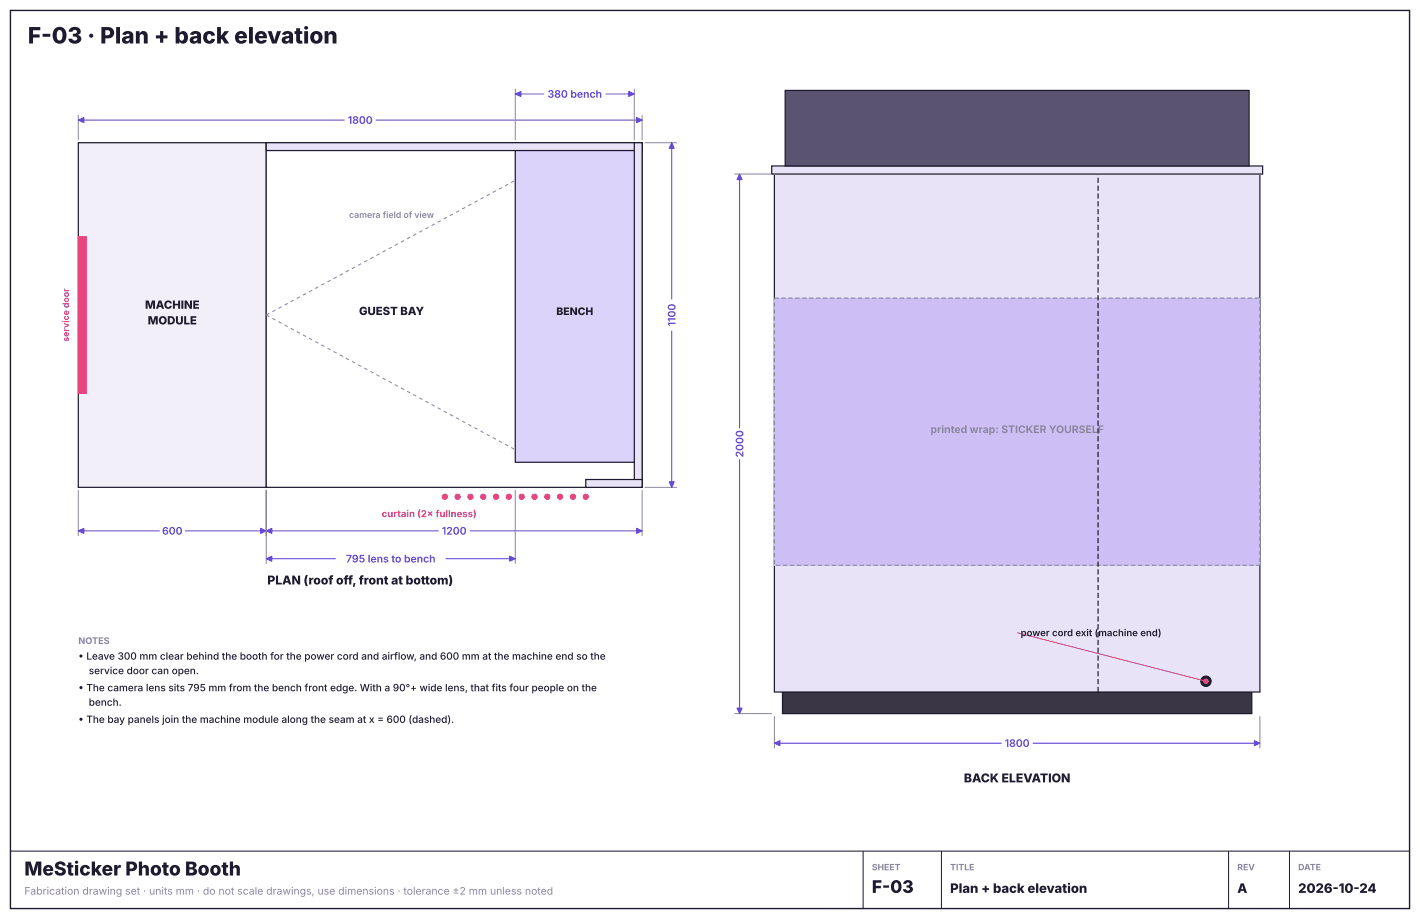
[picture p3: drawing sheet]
<svg xmlns="http://www.w3.org/2000/svg" width="432mm" height="279mm" viewBox="0 0 432 279" stroke-linecap="round" stroke-linejoin="round" font-family="sans-serif">
<path d="M23.8 43.4h57.2v104.8h-57.2z" fill="#f2eff8"/>
<path d="M23.8 43.4h57.2v104.8h-57.2z" fill="none" stroke="#1f1b2e" stroke-width=".37"/>
<path d="M81 43.4h114.3v104.8h-114.3z" fill="#fff"/>
<path d="M81 43.4h114.3v104.8h-114.3z" fill="none" stroke="#1f1b2e" stroke-width=".37"/>
<path d="M81 43.4h114.3v2.4h-114.3z" fill="#e9e3f8"/>
<path d="M81 43.4h114.3v2.4h-114.3z" fill="none" stroke="#1f1b2e" stroke-width=".37"/>
<path d="M192.9 43.4h2.4v104.8h-2.4z" fill="#e9e3f8"/>
<path d="M192.9 43.4h2.4v104.8h-2.4z" fill="none" stroke="#1f1b2e" stroke-width=".37"/>
<path d="M178.1 145.8h17.2v2.4h-17.2z" fill="#e9e3f8"/>
<path d="M178.1 145.8h17.2v2.4h-17.2z" fill="none" stroke="#1f1b2e" stroke-width=".37"/>
<path d="M156.7 45.8h36.2v94.7h-36.2z" fill="#dcd3fb"/>
<path d="M156.7 45.8h36.2v94.7h-36.2z" fill="none" stroke="#1f1b2e" stroke-width=".37"/>
<circle cx="135.3" cy="151" r=".79" fill="#e8457e"/>
<circle cx="135.3" cy="151" r=".79" fill="none" stroke="#e8457e" stroke-width=".3"/>
<circle cx="139.1" cy="151" r=".79" fill="#e8457e"/>
<circle cx="139.1" cy="151" r=".79" fill="none" stroke="#e8457e" stroke-width=".3"/>
<circle cx="143.1" cy="151" r=".79" fill="#e8457e"/>
<circle cx="143.1" cy="151" r=".79" fill="none" stroke="#e8457e" stroke-width=".3"/>
<circle cx="146.9" cy="151" r=".79" fill="#e8457e"/>
<circle cx="146.9" cy="151" r=".79" fill="none" stroke="#e8457e" stroke-width=".3"/>
<circle cx="150.8" cy="151" r=".79" fill="#e8457e"/>
<circle cx="150.8" cy="151" r=".79" fill="none" stroke="#e8457e" stroke-width=".3"/>
<circle cx="154.7" cy="151" r=".79" fill="#e8457e"/>
<circle cx="154.7" cy="151" r=".79" fill="none" stroke="#e8457e" stroke-width=".3"/>
<circle cx="158.6" cy="151" r=".79" fill="#e8457e"/>
<circle cx="158.6" cy="151" r=".79" fill="none" stroke="#e8457e" stroke-width=".3"/>
<circle cx="162.5" cy="151" r=".79" fill="#e8457e"/>
<circle cx="162.5" cy="151" r=".79" fill="none" stroke="#e8457e" stroke-width=".3"/>
<circle cx="166.4" cy="151" r=".79" fill="#e8457e"/>
<circle cx="166.4" cy="151" r=".79" fill="none" stroke="#e8457e" stroke-width=".3"/>
<circle cx="170.3" cy="151" r=".79" fill="#e8457e"/>
<circle cx="170.3" cy="151" r=".79" fill="none" stroke="#e8457e" stroke-width=".3"/>
<circle cx="174.2" cy="151" r=".79" fill="#e8457e"/>
<circle cx="174.2" cy="151" r=".79" fill="none" stroke="#e8457e" stroke-width=".3"/>
<circle cx="178.1" cy="151" r=".79" fill="#e8457e"/>
<circle cx="178.1" cy="151" r=".79" fill="none" stroke="#e8457e" stroke-width=".3"/>
<g fill="#8a84a3">
<path d="M81 95.6l1 .5-.2 .3-.9-.5zM82.9 96.6l.9 .6-.1 .2-1-.5zM84.8 97.7l.9 .5-.2 .2-.9-.5zM86.6 98.7l1 .5-.2 .2-.9-.5zM88.5 99.7l.9 .5-.1 .3-1-.6zM90.3 100.7l1 .5-.2 .3-.9-.5zM92.2 101.7l.9 .5-.1 .3-.9-.5zM94.1 102.7l.9 .5-.1 .3-1-.5zM95.9 103.7l1 .5-.2 .3-.9-.5zM97.8 104.7l.9 .5-.1 .3-1-.5zM99.7 105.7l.9 .5-.2 .3-.9-.5zM101.5 106.7l.9 .5-.1 .3-.9-.5zM103.4 107.7l.9 .5-.1 .3-1-.5zM105.2 108.7l1 .5-.2 .3-.9-.5zM107.1 109.7l.9 .5-.1 .3-.9-.5zM109 110.7l.9 .5-.2 .3-.9-.5zM110.8 111.8l1 .5-.2 .2-.9-.5zM112.7 112.8l.9 .5-.1 .2-1-.5zM114.6 113.8l.9 .5-.2 .2-.9-.5zM116.4 114.8l.9 .5-.1 .3-.9-.5zM118.3 115.8l.9 .5-.1 .3-1-.5zM120.1 116.8l1 .5-.2 .3-.9-.5zM122 117.8l.9 .5-.1 .3-1-.5zM123.9 118.8l.9 .5-.2 .3-.9-.5zM125.7 119.8l1 .5-.2 .3-.9-.5zM127.6 120.8l.9 .5-.1 .3-1-.5zM129.4 121.8l1 .5-.2 .3-.9-.5zM131.3 122.8l.9 .5-.1 .3-.9-.5zM133.2 123.8l.9 .5-.2 .3-.9-.5zM135 124.8l1 .5-.2 .3-.9-.5zM136.9 125.8l.9 .6-.1 .2-1-.5zM138.8 126.9l.9 .5-.2 .2-.9-.5zM140.6 127.9l.9 .5-.1 .2-.9-.5zM142.5 128.9l.9 .5-.1 .3-1-.6zM144.3 129.9l1 .5-.2 .3-.9-.5zM146.2 130.9l.9 .5-.1 .3-1-.5zM148.1 131.9l.9 .5-.2 .3-.9-.5zM149.9 132.9l1 .5-.2 .3-.9-.5zM151.8 133.9l.9 .5-.1 .3-1-.5zM153.6 134.9l1 .5-.2 .3-.9-.5zM155.5 135.9l.9 .5-.1 .3-.9-.5z"/>
<path d="M80.9 95.6l.9-.5 .2 .3-1 .5zM82.7 94.6l1-.5 .1 .3-.9 .5zM84.6 93.6l.9-.5 .2 .3-.9 .5zM86.5 92.6l.9-.5 .2 .3-1 .5zM88.3 91.6l1-.5 .1 .3-.9 .5zM90.2 90.6l.9-.5 .2 .3-1 .5zM92.1 89.6l.9-.5 .1 .3-.9 .5zM93.9 88.6l1-.5 .1 .3-.9 .5zM95.8 87.6l.9-.5 .2 .3-1 .5zM97.6 86.6l1-.5 .1 .3-.9 .5zM99.5 85.6l.9-.5 .2 .2-.9 .5zM101.4 84.6l.9-.5 .1 .2-.9 .5zM103.2 83.6l1-.5 .1 .2-.9 .5zM105.1 82.5l.9-.5 .2 .3-1 .5zM107 81.5l.9-.5 .1 .3-.9 .5zM108.8 80.5l.9-.5 .2 .3-.9 .5zM110.7 79.5l.9-.5 .2 .3-1 .5zM112.5 78.5l1-.5 .1 .3-.9 .5zM114.4 77.5l.9-.5 .2 .3-.9 .5zM116.3 76.5l.9-.5 .1 .3-.9 .5zM118.1 75.5l1-.5 .1 .3-.9 .5zM120 74.5l.9-.5 .2 .3-1 .5zM121.8 73.5l1-.5 .1 .3-.9 .5zM123.7 72.5l.9-.5 .2 .3-.9 .5zM125.6 71.5l.9-.5 .2 .2-1 .6zM127.4 70.5l1-.5 .1 .2-.9 .5zM129.3 69.5l.9-.5 .2 .2-1 .5zM131.2 68.5l.9-.6 .1 .3-.9 .5zM133 67.4l.9-.5 .2 .3-.9 .5zM134.9 66.4l.9-.5 .2 .3-1 .5zM136.7 65.4l1-.5 .1 .3-.9 .5zM138.6 64.4l.9-.5 .2 .3-.9 .5zM140.5 63.4l.9-.5 .1 .3-.9 .5zM142.3 62.4l1-.5 .1 .3-.9 .5zM144.2 61.4l.9-.5 .2 .3-1 .5zM146 60.4l1-.5 .1 .3-.9 .5zM147.9 59.4l.9-.5 .2 .3-.9 .5zM149.8 58.4l.9-.5 .2 .3-1 .5zM151.6 57.4l1-.5 .1 .2-.9 .6zM153.5 56.4l.9-.5 .2 .2-1 .5zM155.4 55.4l.9-.5 .1 .2-.9 .5z"/>
</g>
<path d="M23.8 72h2.4v47.6h-2.4z" fill="#e8457e"/>
<path d="M23.8 72h2.4v47.6h-2.4z" fill="none" stroke="#e8457e" stroke-width=".37"/>
<path d="M23.8 34.9v7.7M195.3 34.9v7.7" fill="none" stroke="#8a84a3" stroke-width=".3"/>
<path d="M23.8 36.5h171.5" fill="none" stroke="#5b3fd6" stroke-width=".3"/>
<path d="M193.6 35.7l1.7 .8-1.7 .8z" fill="#5b3fd6"/>
<path d="M193.6 35.7l1.7 .8-1.7 .8z" fill="none" stroke="#5b3fd6" stroke-width=".3"/>
<path d="M23.8 36.5l1.7-.8v1.6z" fill="#5b3fd6"/>
<path d="M23.8 36.5l1.7-.8v1.6z" fill="none" stroke="#5b3fd6" stroke-width=".3"/>
<path d="M105 34.4l.6-.3h7.9a.79 .79 0 0 1 .8 .8v3.2a.79 .79 0 0 1-.8 .8h-7.9a.79 .79 0 0 1-.8-.8v-3.2z" fill="#fff"/>
<path d="M23.8 149v14M81 149v14" fill="none" stroke="#8a84a3" stroke-width=".3"/>
<path d="M23.8 161.4h57.2" fill="none" stroke="#5b3fd6" stroke-width=".3"/>
<path d="M79.3 160.6l1.7 .8-1.7 .8z" fill="#5b3fd6"/>
<path d="M79.3 160.6l1.7 .8-1.7 .8z" fill="none" stroke="#5b3fd6" stroke-width=".3"/>
<path d="M23.8 161.4l1.7-.8v1.6z" fill="#5b3fd6"/>
<path d="M23.8 161.4l1.7-.8v1.6z" fill="none" stroke="#5b3fd6" stroke-width=".3"/>
<path d="M48.8 159.2l.6-.2h6a.79 .79 0 0 1 .8 .8v3.2a.79 .79 0 0 1-.8 .8h-6a.79 .79 0 0 1-.8-.8v-3.2z" fill="#fff"/>
<path d="M81 149v14M195.3 149v14" fill="none" stroke="#8a84a3" stroke-width=".3"/>
<path d="M81 161.4h114.3" fill="none" stroke="#5b3fd6" stroke-width=".3"/>
<path d="M193.6 160.6l1.7 .8-1.7 .8z" fill="#5b3fd6"/>
<path d="M193.6 160.6l1.7 .8-1.7 .8z" fill="none" stroke="#5b3fd6" stroke-width=".3"/>
<path d="M81 161.4l1.7-.8v1.6z" fill="#5b3fd6"/>
<path d="M81 161.4l1.7-.8v1.6z" fill="none" stroke="#5b3fd6" stroke-width=".3"/>
<path d="M133.6 159.2l.6-.2h7.9a.79 .79 0 0 1 .7 .8v3.2a.79 .79 0 0 1-.7 .8h-7.9a.79 .79 0 0 1-.8-.8v-3.2z" fill="#fff"/>
<path d="M196.1 43.4h9.7M196.1 148.2h9.7" fill="none" stroke="#8a84a3" stroke-width=".3"/>
<path d="M204.3 43.4v104.8" fill="none" stroke="#5b3fd6" stroke-width=".3"/>
<path d="M204.3 43.4l.7 1.7h-1.5z" fill="#5b3fd6"/>
<path d="M204.3 43.4l.7 1.7h-1.5z" fill="none" stroke="#5b3fd6" stroke-width=".3"/>
<path d="M203.5 146.5h1.5l-.7 1.7z" fill="#5b3fd6"/>
<path d="M203.5 146.5h1.5l-.7 1.7z" fill="none" stroke="#5b3fd6" stroke-width=".3"/>
<path d="M202.1 91.3l.6-.3h3.1a.79 .79 0 0 1 .8 .8v7.9a.79 .79 0 0 1-.8 .8h-3.1a.79 .79 0 0 1-.8-.8v-7.9z" fill="#fff"/>
<path d="M156.7 27v15.6M192.9 27v15.6" fill="none" stroke="#8a84a3" stroke-width=".3"/>
<path d="M156.7 28.6h36.2" fill="none" stroke="#5b3fd6" stroke-width=".3"/>
<path d="M191.2 27.8l1.7 .8-1.7 .7z" fill="#5b3fd6"/>
<path d="M191.2 27.8l1.7 .8-1.7 .7z" fill="none" stroke="#5b3fd6" stroke-width=".3"/>
<path d="M156.7 28.6l1.7-.8v1.5z" fill="#5b3fd6"/>
<path d="M156.7 28.6l1.7-.8v1.5z" fill="none" stroke="#5b3fd6" stroke-width=".3"/>
<path d="M165.7 26.4l.5-.2h17.1a.79 .79 0 0 1 .8 .8v3.2a.79 .79 0 0 1-.8 .8h-17.1a.79 .79 0 0 1-.8-.8v-3.2z" fill="#fff"/>
<path d="M81 149v22.4M156.7 149v22.4" fill="none" stroke="#8a84a3" stroke-width=".3"/>
<path d="M81 169.9h75.7" fill="none" stroke="#5b3fd6" stroke-width=".3"/>
<path d="M155 169.1l1.7 .8-1.7 .7z" fill="#5b3fd6"/>
<path d="M155 169.1l1.7 .8-1.7 .7z" fill="none" stroke="#5b3fd6" stroke-width=".3"/>
<path d="M81 169.9l1.7-.8v1.5z" fill="#5b3fd6"/>
<path d="M81 169.9l1.7-.8v1.5z" fill="none" stroke="#5b3fd6" stroke-width=".3"/>
<path d="M102.3 167.7l.6-.2h31.8a.79 .79 0 0 1 .8 .8v3.1a.79 .79 0 0 1-.8 .8h-31.8a.79 .79 0 0 1-.8-.8v-3.1z" fill="#fff"/>
<path d="M237.9 210.4h142.8v6.6h-142.8z" fill="#3a3646"/>
<path d="M237.9 210.4h142.8v6.6h-142.8z" fill="none" stroke="#1f1b2e" stroke-width=".37"/>
<path d="M235.5 52.9h147.6v157.5h-147.6z" fill="#e9e3f8"/>
<path d="M235.5 52.9h147.6v157.5h-147.6z" fill="none" stroke="#1f1b2e" stroke-width=".37"/>
<path d="M235.5 90.6h147.6v81.2h-147.6z" fill="#cdbff6"/>
<path d="M237.6 90.5h1.3v.3h-1.3zM239.7 90.5h1.3v.3h-1.3zM241.8 90.5h1.4v.3h-1.4zM243.9 90.5h1.4v.3h-1.4zM246.1 90.5h1.3v.3h-1.3zM248.2 90.5h1.3v.3h-1.3zM250.3 90.5h1.3v.3h-1.3zM252.4 90.5h1.3v.3h-1.3zM254.5 90.5h1.4v.3h-1.4zM256.6 90.5h1.4v.3h-1.4zM258.8 90.5h1.3v.3h-1.3zM260.9 90.5h1.3v.3h-1.3zM263 90.5h1.3v.3h-1.3zM265.1 90.5h1.3v.3h-1.3zM267.2 90.5h1.4v.3h-1.4zM269.3 90.5h1.4v.3h-1.4zM271.5 90.5h1.3v.3h-1.3zM273.6 90.5h1.3v.3h-1.3zM275.7 90.5h1.3v.3h-1.3zM277.8 90.5h1.3v.3h-1.3zM279.9 90.5h1.4v.3h-1.4zM282 90.5h1.4v.3h-1.4zM284.2 90.5h1.3v.3h-1.3zM286.3 90.5h1.3v.3h-1.3zM288.4 90.5h1.3v.3h-1.3zM290.5 90.5h1.3v.3h-1.3zM292.6 90.5h1.4v.3h-1.4zM294.7 90.5h1.4v.3h-1.4zM296.9 90.5h1.3v.3h-1.3zM299 90.5h1.3v.3h-1.3zM301.1 90.5h1.3v.3h-1.3zM303.2 90.5h1.3v.3h-1.3zM305.3 90.5h1.4v.3h-1.4zM307.4 90.5h1.4v.3h-1.4zM309.6 90.5h1.3v.3h-1.3zM311.7 90.5h1.3v.3h-1.3zM313.8 90.5h1.3v.3h-1.3zM315.9 90.5h1.3v.3h-1.3zM318 90.5h1.4v.3h-1.4zM320.1 90.5h1.4v.3h-1.4zM322.3 90.5h1.3v.3h-1.3zM324.4 90.5h1.3v.3h-1.3zM326.5 90.5h1.3v.3h-1.3zM328.6 90.5h1.3v.3h-1.3zM330.7 90.5h1.4v.3h-1.4zM332.8 90.5h1.4v.3h-1.4zM335 90.5h1.3v.3h-1.3zM337.1 90.5h1.3v.3h-1.3zM339.2 90.5h1.3v.3h-1.3zM341.3 90.5h1.3v.3h-1.3zM343.4 90.5h1.4v.3h-1.4zM345.5 90.5h1.4v.3h-1.4zM347.7 90.5h1.3v.3h-1.3zM349.8 90.5h1.3v.3h-1.3zM351.9 90.5h1.3v.3h-1.3zM354 90.5h1.3v.3h-1.3zM356.1 90.5h1.4v.3h-1.4zM358.2 90.5h1.4v.3h-1.4zM360.4 90.5h1.3v.3h-1.3zM362.5 90.5h1.3v.3h-1.3zM364.6 90.5h1.3v.3h-1.3zM366.7 90.5h1.3v.3h-1.3zM368.8 90.5h1.4v.3h-1.4zM370.9 90.5h1.4v.3h-1.4zM373.1 90.5h1.3v.3h-1.3zM375.2 90.5h1.3v.3h-1.3zM377.3 90.5h1.3v.3h-1.3zM379.4 90.5h1.3v.3h-1.3zM381.5 90.5h1.4v.3h-1.4zM382.9 91.2h.4v1.3h-.4zM382.9 93.3h.4v1.3h-.4zM382.9 95.4h.4v1.3h-.4zM382.9 97.5h.4v1.3h-.4zM382.9 99.6h.4v1.4h-.4zM382.9 101.8h.4v1.3h-.4zM382.9 103.9h.4v1.3h-.4zM382.9 106h.4v1.3h-.4zM382.9 108.1h.4v1.3h-.4zM382.9 110.2h.4v1.3h-.4zM382.9 112.3h.4v1.4h-.4zM382.9 114.5h.4v1.3h-.4zM382.9 116.6h.4v1.3h-.4zM382.9 118.7h.4v1.3h-.4zM382.9 120.8h.4v1.3h-.4zM382.9 122.9h.4v1.3h-.4zM382.9 125h.4v1.4h-.4zM382.9 127.2h.4v1.3h-.4zM382.9 129.3h.4v1.3h-.4zM382.9 131.4h.4v1.3h-.4zM382.9 133.5h.4v1.3h-.4zM382.9 135.6h.4v1.3h-.4zM382.9 137.7h.4v1.4h-.4zM382.9 139.9h.4v1.3h-.4zM382.9 142h.4v1.3h-.4zM382.9 144.1h.4v1.3h-.4zM382.9 146.2h.4v1.3h-.4zM382.9 148.3h.4v1.3h-.4zM382.9 150.4h.4v1.4h-.4zM382.9 152.6h.4v1.3h-.4zM382.9 154.7h.4v1.3h-.4zM382.9 156.8h.4v1.3h-.4zM382.9 158.9h.4v1.3h-.4zM382.9 161h.4v1.3h-.4zM382.9 163.1h.4v1.4h-.4zM382.9 165.3h.4v1.3h-.4zM382.9 167.4h.4v1.3h-.4zM382.9 169.5h.4v1.3h-.4zM382 171.7h1.1v.1l-.2-.2h.4v.4h-1.3zM379.9 171.7h1.3v.3h-1.3zM377.8 171.7h1.3v.3h-1.3zM375.7 171.7h1.3v.3h-1.3zM373.6 171.7h1.3v.3h-1.3zM371.4 171.7h1.4v.3h-1.4zM369.3 171.7h1.4v.3h-1.4zM367.2 171.7h1.3v.3h-1.3zM365.1 171.7h1.3v.3h-1.3zM363 171.7h1.3v.3h-1.3zM360.9 171.7h1.3v.3h-1.3zM358.7 171.7h1.4v.3h-1.4zM356.6 171.7h1.4v.3h-1.4zM354.5 171.7h1.3v.3h-1.3zM352.4 171.7h1.3v.3h-1.3zM350.3 171.7h1.3v.3h-1.3zM348.2 171.7h1.3v.3h-1.3zM346 171.7h1.4v.3h-1.4zM343.9 171.7h1.4v.3h-1.4zM341.8 171.7h1.3v.3h-1.3zM339.7 171.7h1.3v.3h-1.3zM337.6 171.7h1.3v.3h-1.3zM335.5 171.7h1.3v.3h-1.3zM333.3 171.7h1.4v.3h-1.4zM331.2 171.7h1.4v.3h-1.4zM329.1 171.7h1.3v.3h-1.3zM327 171.7h1.3v.3h-1.3zM324.9 171.7h1.3v.3h-1.3zM322.8 171.7h1.3v.3h-1.3zM320.6 171.7h1.4v.3h-1.4zM318.5 171.7h1.4v.3h-1.4zM316.4 171.7h1.3v.3h-1.3zM314.3 171.7h1.3v.3h-1.3zM312.2 171.7h1.3v.3h-1.3zM310.1 171.7h1.3v.3h-1.3zM307.9 171.7h1.4v.3h-1.4zM305.8 171.7h1.4v.3h-1.4zM303.7 171.7h1.3v.3h-1.3zM301.6 171.7h1.3v.3h-1.3zM299.5 171.7h1.3v.3h-1.3zM297.4 171.7h1.3v.3h-1.3zM295.2 171.7h1.4v.3h-1.4zM293.1 171.7h1.4v.3h-1.4zM291 171.7h1.3v.3h-1.3zM288.9 171.7h1.3v.3h-1.3zM286.8 171.7h1.3v.3h-1.3zM284.7 171.7h1.3v.3h-1.3zM282.5 171.7h1.4v.3h-1.4zM280.4 171.7h1.4v.3h-1.4zM278.3 171.7h1.3v.3h-1.3zM276.2 171.7h1.3v.3h-1.3zM274.1 171.7h1.3v.3h-1.3zM272 171.7h1.3v.3h-1.3zM269.8 171.7h1.4v.3h-1.4zM267.7 171.7h1.4v.3h-1.4zM265.6 171.7h1.3v.3h-1.3zM263.5 171.7h1.3v.3h-1.3zM261.4 171.7h1.3v.3h-1.3zM259.3 171.7h1.3v.3h-1.3zM257.1 171.7h1.4v.3h-1.4zM255 171.7h1.4v.3h-1.4zM252.9 171.7h1.3v.3h-1.3zM250.8 171.7h1.3v.3h-1.3zM248.7 171.7h1.3v.3h-1.3zM246.6 171.7h1.3v.3h-1.3zM244.4 171.7h1.4v.3h-1.4zM242.3 171.7h1.4v.3h-1.4zM240.2 171.7h1.3v.3h-1.3zM238.1 171.7h1.3v.3h-1.3zM236 171.7h1.3v.3h-1.3zM235.3 170.2h.4v1.4h-.4zM235.3 168.1h.4v1.3h-.4zM235.3 166h.4v1.3h-.4zM235.3 163.9h.4v1.3h-.4zM235.3 161.8h.4v1.3h-.4zM235.3 159.6h.4v1.4h-.4zM235.3 157.5h.4v1.4h-.4zM235.3 155.4h.4v1.3h-.4zM235.3 153.3h.4v1.3h-.4zM235.3 151.2h.4v1.3h-.4zM235.3 149.1h.4v1.3h-.4zM235.3 146.9h.4v1.4h-.4zM235.3 144.8h.4v1.4h-.4zM235.3 142.7h.4v1.3h-.4zM235.3 140.6h.4v1.3h-.4zM235.3 138.5h.4v1.3h-.4zM235.3 136.4h.4v1.3h-.4zM235.3 134.2h.4v1.4h-.4zM235.3 132.1h.4v1.4h-.4zM235.3 130h.4v1.3h-.4zM235.3 127.9h.4v1.3h-.4zM235.3 125.8h.4v1.3h-.4zM235.3 123.7h.4v1.3h-.4zM235.3 121.5h.4v1.4h-.4zM235.3 119.4h.4v1.4h-.4zM235.3 117.3h.4v1.3h-.4zM235.3 115.2h.4v1.3h-.4zM235.3 113.1h.4v1.3h-.4zM235.3 111h.4v1.3h-.4zM235.3 108.8h.4v1.4h-.4zM235.3 106.7h.4v1.4h-.4zM235.3 104.6h.4v1.3h-.4zM235.3 102.5h.4v1.3h-.4zM235.3 100.4h.4v1.3h-.4zM235.3 98.3h.4v1.3h-.4zM235.3 96.1h.4v1.4h-.4zM235.3 94h.4v1.4h-.4zM235.3 91.9h.4v1.3h-.4zM235.3 90.5h1.5v.3h-1.3v-.2h.2v.5h-.4z" fill="#8a84a3"/>
<path d="M333.7 208.8h.4v1.6h-.4zM333.7 206.4h.4v1.6h-.4zM333.7 204h.4v1.6h-.4zM333.7 201.7h.4v1.6h-.4zM333.7 199.3h.4v1.6h-.4zM333.7 196.9h.4v1.6h-.4zM333.7 194.5h.4v1.6h-.4zM333.7 192.1h.4v1.6h-.4zM333.7 189.8h.4v1.5h-.4zM333.7 187.4h.4v1.6h-.4zM333.7 185h.4v1.6h-.4zM333.7 182.6h.4v1.6h-.4zM333.7 180.2h.4v1.6h-.4zM333.7 177.9h.4v1.5h-.4zM333.7 175.5h.4v1.6h-.4zM333.7 173.1h.4v1.6h-.4zM333.7 170.7h.4v1.6h-.4zM333.7 168.3h.4v1.6h-.4zM333.7 165.9h.4v1.6h-.4zM333.7 163.6h.4v1.6h-.4zM333.7 161.2h.4v1.6h-.4zM333.7 158.8h.4v1.6h-.4zM333.7 156.4h.4v1.6h-.4zM333.7 154h.4v1.6h-.4zM333.7 151.7h.4v1.5h-.4zM333.7 149.3h.4v1.6h-.4zM333.7 146.9h.4v1.6h-.4zM333.7 144.5h.4v1.6h-.4zM333.7 142.1h.4v1.6h-.4zM333.7 139.8h.4v1.5h-.4zM333.7 137.4h.4v1.6h-.4zM333.7 135h.4v1.6h-.4zM333.7 132.6h.4v1.6h-.4zM333.7 130.2h.4v1.6h-.4zM333.7 127.8h.4v1.6h-.4zM333.7 125.5h.4v1.6h-.4zM333.7 123.1h.4v1.6h-.4zM333.7 120.7h.4v1.6h-.4zM333.7 118.3h.4v1.6h-.4zM333.7 115.9h.4v1.6h-.4zM333.7 113.6h.4v1.5h-.4zM333.7 111.2h.4v1.6h-.4zM333.7 108.8h.4v1.6h-.4zM333.7 106.4h.4v1.6h-.4zM333.7 104h.4v1.6h-.4zM333.7 101.7h.4v1.5h-.4zM333.7 99.3h.4v1.6h-.4zM333.7 96.9h.4v1.6h-.4zM333.7 94.5h.4v1.6h-.4zM333.7 92.1h.4v1.6h-.4zM333.7 89.7h.4v1.6h-.4zM333.7 87.4h.4v1.6h-.4zM333.7 85h.4v1.6h-.4zM333.7 82.6h.4v1.6h-.4zM333.7 80.2h.4v1.6h-.4zM333.7 77.8h.4v1.6h-.4zM333.7 75.5h.4v1.5h-.4zM333.7 73.1h.4v1.6h-.4zM333.7 70.7h.4v1.6h-.4zM333.7 68.3h.4v1.6h-.4zM333.7 65.9h.4v1.6h-.4zM333.7 63.6h.4v1.5h-.4zM333.7 61.2h.4v1.6h-.4zM333.7 58.8h.4v1.6h-.4zM333.7 56.4h.4v1.6h-.4zM333.7 54h.4v1.6h-.4zM333.7 52.9h.4v.3h-.4z" fill="#1f1b2e"/>
<path d="M234.7 50.5h149.2v2.4h-149.2z" fill="#e9e3f8"/>
<path d="M234.7 50.5h149.2v2.4h-149.2z" fill="none" stroke="#1f1b2e" stroke-width=".37"/>
<path d="M238.8 27.5h141v23h-141z" fill="#5b5470"/>
<path d="M238.8 27.5h141v23h-141z" fill="none" stroke="#1f1b2e" stroke-width=".37"/>
<circle cx="366.7" cy="207.1" r="1.59" fill="#1f1b2e"/>
<circle cx="366.7" cy="207.1" r="1.59" fill="none" stroke="#1f1b2e" stroke-width=".3"/>
<circle cx="366.7" cy="207.1" r=".69" fill="#e8457e"/>
<g fill="none" stroke="#e8457e" stroke-width=".3">
<path d="M309.3 192.4l57.4 14.7"/>
<circle cx="366.7" cy="207.1" r=".69"/>
</g>
<path d="M235.5 217.8v9.7M383.1 217.8v9.7" fill="none" stroke="#8a84a3" stroke-width=".3"/>
<path d="M235.5 226h147.6" fill="none" stroke="#5b3fd6" stroke-width=".3"/>
<path d="M381.4 225.2l1.7 .8-1.7 .7z" fill="#5b3fd6"/>
<path d="M381.4 225.2l1.7 .8-1.7 .7z" fill="none" stroke="#5b3fd6" stroke-width=".3"/>
<path d="M235.5 226l1.7-.8v1.5z" fill="#5b3fd6"/>
<path d="M235.5 226l1.7-.8v1.5z" fill="none" stroke="#5b3fd6" stroke-width=".3"/>
<path d="M304.8 223.8l.6-.2h7.8a.79 .79 0 0 1 .8 .8v3.1a.79 .79 0 0 1-.8 .8h-7.8a.79 .79 0 0 1-.8-.8v-3.1z" fill="#fff"/>
<path d="M223.3 52.9h11.4M223.3 217h11.4" fill="none" stroke="#8a84a3" stroke-width=".3"/>
<path d="M224.9 52.9v164.1" fill="none" stroke="#5b3fd6" stroke-width=".3"/>
<path d="M224.9 52.9l.8 1.7h-1.6z" fill="#5b3fd6"/>
<path d="M224.9 52.9l.8 1.7h-1.6z" fill="none" stroke="#5b3fd6" stroke-width=".3"/>
<path d="M224.1 215.3h1.6l-.8 1.7z" fill="#5b3fd6"/>
<path d="M224.1 215.3h1.6l-.8 1.7z" fill="none" stroke="#5b3fd6" stroke-width=".3"/>
<path d="M222.7 130.4l.6-.2h3.2a.79 .79 0 0 1 .8 .8v7.9a.79 .79 0 0 1-.8 .8h-3.2a.79 .79 0 0 1-.8-.8v-7.9z" fill="#fff"/>
<path d="M3.2 3.2h425.4v273h-425.4z" fill="none" stroke="#1f1b2e" stroke-width=".42"/>
<path d="M3.2 258.8h425.4" fill="none" stroke="#1f1b2e" stroke-width=".32"/>
<path d="M262.5 258.8v17.4M286.3 258.8v17.4M373.6 258.8v17.4M392.1 258.8v17.4" fill="none" stroke="#1f1b2e" stroke-width=".3"/>
<text font-size="6.9" fill="#1f1b2e" x="8.5" y="13.2">F-03 · Plan + back elevation</text>
<text font-size="5.8" fill="#1f1b2e" x="7.4" y="266.2">MeSticker Photo Booth</text>
<text font-size="5.3" fill="#1f1b2e" x="265.1" y="271.5">F-03</text>
<g font-size="4" fill="#1f1b2e">
<text x="288.9" y="271.5">Plan + back elevation</text>
<text x="376.2" y="271.5">A</text>
<text x="394.8" y="271.5">2026-10-24</text>
</g>
<g font-size="3.7" fill="#1f1b2e">
<text x="81.3" y="177.7">PLAN (roof off, front at bottom)</text>
<text x="293.1" y="237.9">BACK ELEVATION</text>
</g>
<g font-size="3.4" fill="#1f1b2e">
<text x="44.1" y="93.9">MACHINE</text>
<text x="109.2" y="95.8">GUEST BAY</text>
<text x="44.9" y="98.6">MODULE</text>
</g>
<g font-size="3.2" fill="#5b3fd6">
<text x="166.5" y="29.7">380 bench</text>
<text x="105.8" y="37.7">1800</text>
<text x="205.4" y="99.2" transform="rotate(-90 205.4 99.2)">1100</text>
<text x="226" y="139.1" transform="rotate(-90 226 139.1)">2000</text>
<text x="49.3" y="162.5">600</text>
<text x="134.4" y="162.5">1200</text>
<text x="105.2" y="171">795 lens to bench</text>
<text x="305.5" y="227.1">1800</text>
</g>
<text font-size="3.2" fill="#1f1b2e" x="169.2" y="95.8">BENCH</text>
<g font-size="3.2" fill="#8a84a3">
<text x="282.9" y="131.7">printed wrap: STICKER YOURSELF</text>
<text x="7.4" y="272">Fabrication drawing set · units mm · do not scale drawings, use dimensions · tolerance ± 2 mm unless noted</text>
</g>
<g font-size="3" fill="#1f1b2e">
<text x="23.8" y="200.6">• Leave 300 mm clear behind the booth for the power cord and airflow, and 600 mm at the machine end so the</text>
<text x="27" y="205">service door can open.</text>
<text x="23.8" y="210.2">• The camera lens sits 795 mm from the bench front edge. With a 90°+ wide lens, that fits four people on the</text>
<text x="27" y="214.6">bench.</text>
<text x="23.8" y="219.8">• The bay panels join the machine module along the seam at x = 600 (dashed).</text>
</g>
<text font-size="2.9" fill="#e8457e" x="116.1" y="157.2">curtain (2× fullness)</text>
<text font-size="2.9" fill="#1f1b2e" x="310.4" y="193.4">power cord exit (machine end)</text>
<text font-size="2.8" fill="#8a84a3" x="23.8" y="195.8">NOTES</text>
<g font-size="2.6" fill="#8a84a3">
<text x="106.1" y="66.2">camera field of view</text>
<text x="265.1" y="264.6">SHEET</text>
<text x="288.9" y="264.6">TITLE</text>
<text x="376.2" y="264.6">REV</text>
<text x="394.8" y="264.6">DATE</text>
</g>
<text font-size="2.6" fill="#e8457e" x="21" y="103.9" transform="rotate(-90 21 103.9)">service door</text>
</svg>
